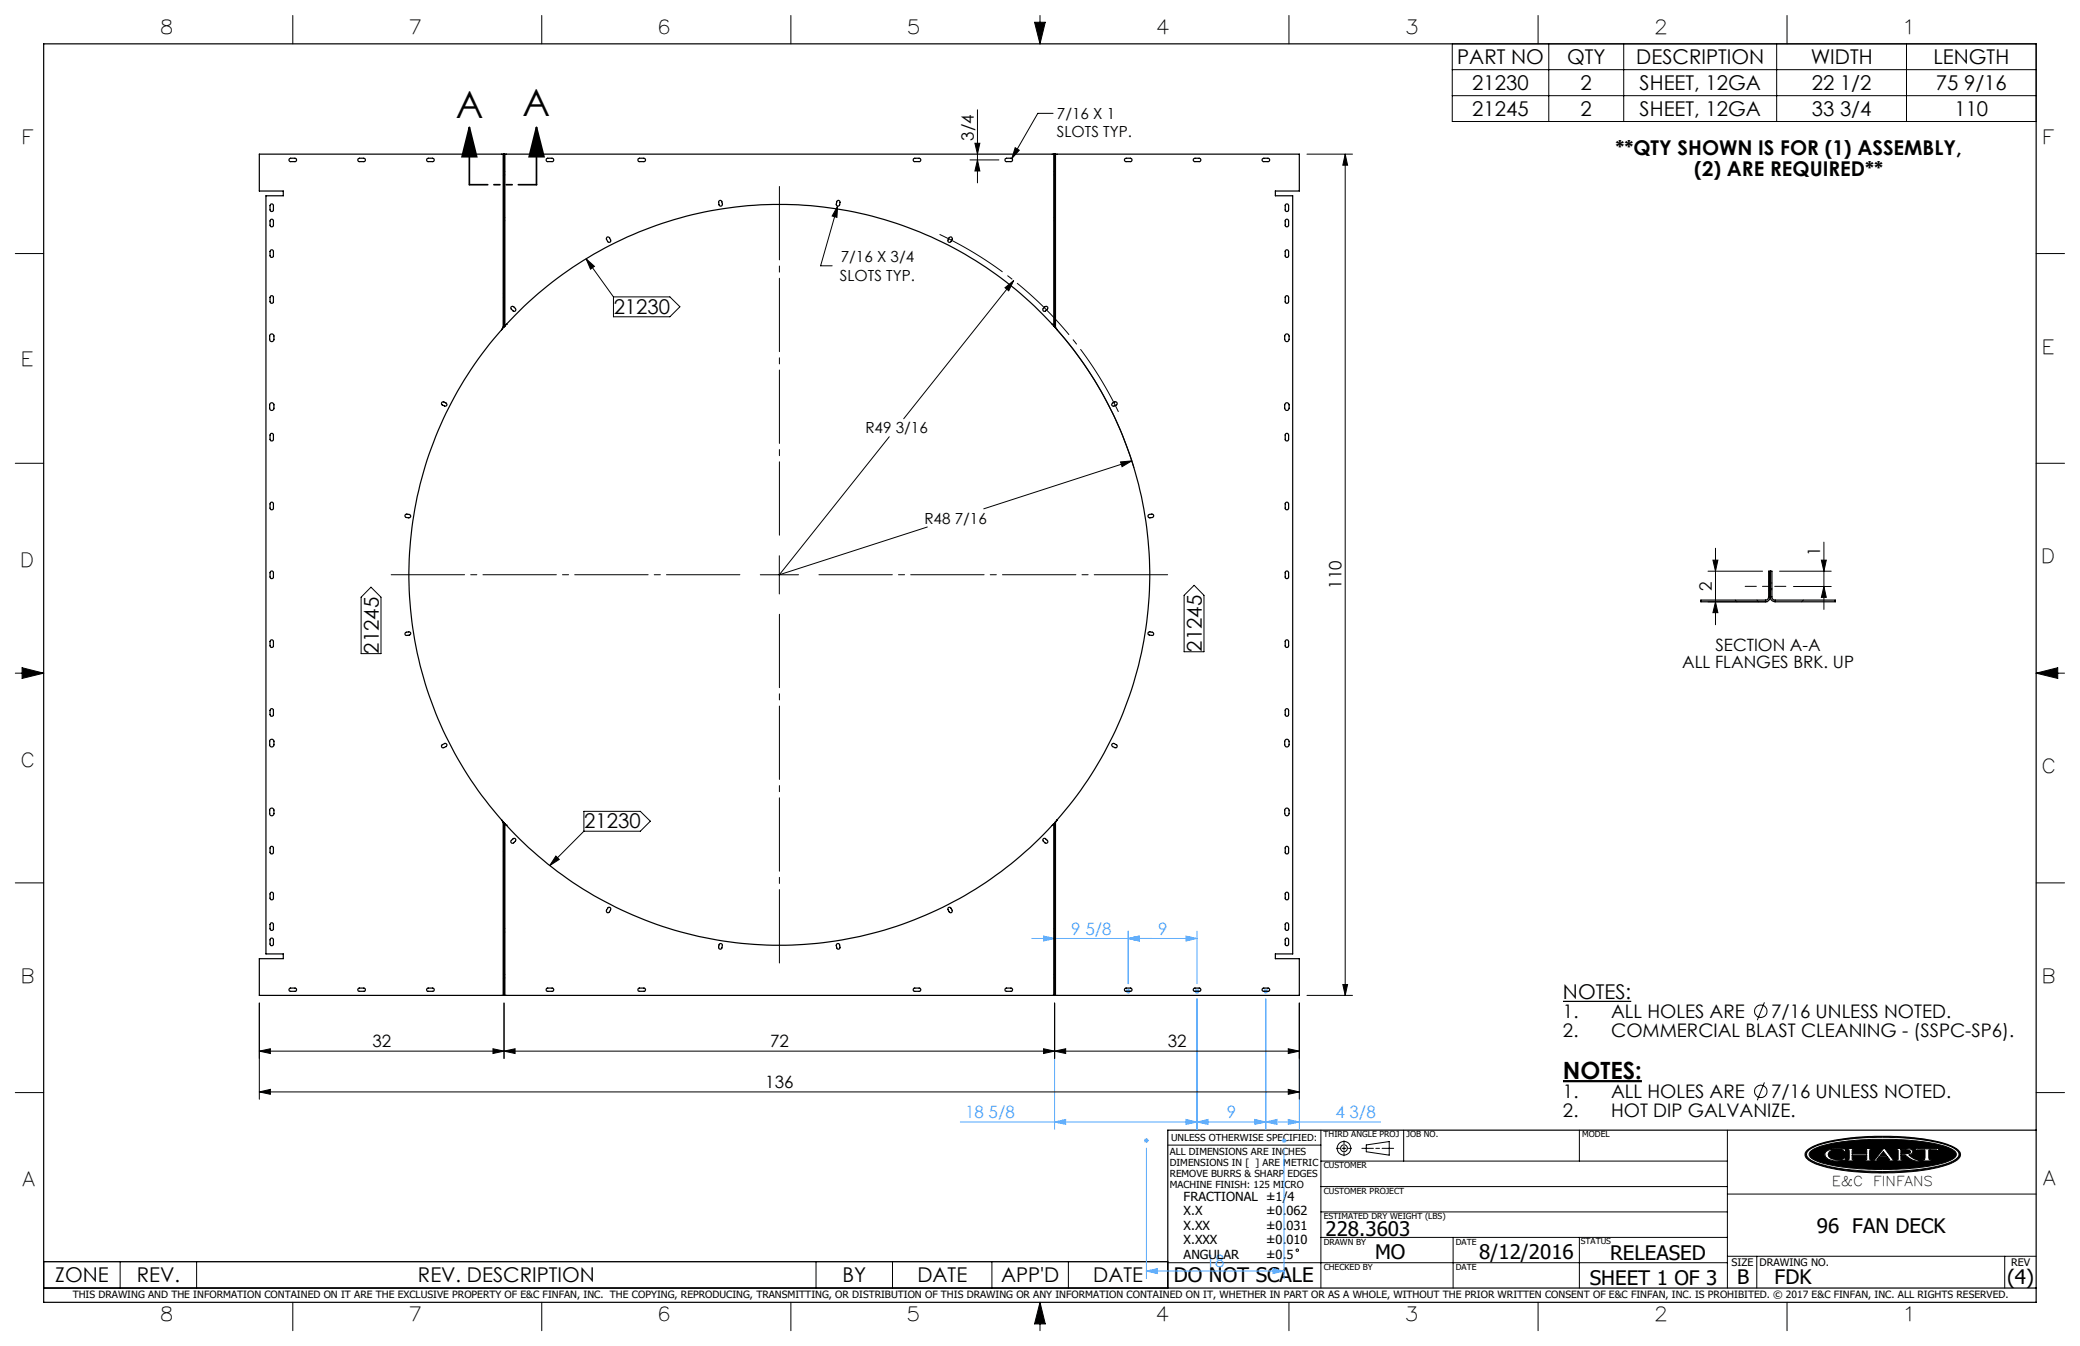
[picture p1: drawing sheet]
<svg xmlns="http://www.w3.org/2000/svg" width="432mm" height="279mm" viewBox="0 0 432 279" stroke-linecap="round" stroke-linejoin="round" font-family="sans-serif">
<g fill="none" stroke="#000" stroke-width=".21">
<path d="M60.8 3.2v5.9M112.5 3.2v5.9M164.2 3.2v5.9M214.8 4.6h2.2l-1.1 4.5zM215.9 3.2v5.9M267.6 3.2v5.9M301.5 9.1h121.2v16.1h-121.2zM301.5 14.5h121.2M301.5 19.9h121.2M319.3 3.2v5.9M321.5 9.1v16.1M337.1 9.1v16.1"/>
<path d="M368.8 9.1v16.1M371 3.2v5.9M395.8 9.1v16.1M201.4 33.2h6M202.4 29.7h1l-.5 2.3zM202.9 22.8v15.2M202.9 33.2l.5 2.3h-1zM210.7 30.7l.9 .5-1.6 1.7zM218.6 23.5h-3.2l-5.4 9.4M271.3 32h9.5M279.3 32l.5 2.3h-1zM279.3 32v174.6"/>
<path d="M3.2 52.6h5.9M121.7 53.7l1.7 1.6-.8 .6zM121.7 53.7l5.7 7.9M173.9 42.8l-.2 2.3-.9-.3zM173.9 42.8l-3.5 12.4h2.4M208.6 59.7l1.8-1.5-1 2.2zM210.4 58.2l-22.8 28.7M422.7 52.6h5.9M127.4 61.6h11.7l2 2.1-2 2.1h-11.7zM219.5 68.5a76.9 76.9 0 0 1 15.9 28.6M3.2 96.2h5.9M184.6 90.7l-22.8 28.6 30.7-9.9"/>
<path d="M232.6 95.9l2.3-.2-2 1.2zM234.9 95.7l-30.7 9.9M422.7 96.2h5.9M157.8 119.3h8M161.8 115.4v7.9M354.6 118.6h11.3M355.6 116.3h1l-.5 2.3zM356.1 113.8v15.9M369.4 118.6h10.8M378.1 116.3h1l-.5 2.3zM378.6 112.5v14M3.2 139.7h5.9"/>
<path d="M4.6 138.6l4.5 1.1-4.5 1.1zM77 121.9l2.1 2.1v11.7h-4.1v-11.7zM245.8 123.6l2.1-2.1 2 2.1v11.7h-4.1zM354.6 124.9h12.3M356.1 124.9l.5 2.3h-1zM372.3 121.7h7.9M378.6 121.7l.5 2.3h-1zM422.7 139.7h5.9M422.7 139.7l4.5-1.1v2.2zM115.4 177.7l.7 .7-2 1.3zM121.2 168.4h11.7l2.1 2.1-2.1 2h-11.7zM121.2 172.5l-7.1 7.2"/>
<path d="M3.2 183.3h5.9M422.7 183.3h5.9M53.8 218.2l2.3-.5v1zM53.8 208.2v20M53.8 218.2h215.9M102.3 217.7l2.3 .5-2.3 .5zM104.6 218.2l2.3-.5v1zM104.6 208.2v11.5M216.6 217.7l2.3 .5-2.3 .5zM218.9 218.2l2.3-.5v1zM218.9 208.2v11.5M267.4 217.7l2.3 .5-2.3 .5z"/>
<path d="M269.7 208.2v20M271.3 206.6h9.5M278.8 204.4h1l-.5 2.2zM366.3 208.1l-1.5 3.7M3.2 226.8h5.9M53.8 226.7l2.3-.6v1.1zM53.8 226.7h215.9M242.4 237.7h31.8M267.4 226.1l2.3 .6-2.3 .5zM274.2 234.6v32.8M277.4 238.4h.7M278.6 238.4h.8"/>
<path d="M279 236.8v.7M279 238v.8M279 239.3v.6M279.9 238.4h.7M282.7 238.4h2.4M283.6 237.7l4.8-.7v2.8l-4.8-.7zM285.6 238.4h.8M286.9 238.4h2.4M291.4 234.6v6.4M327.9 234.6v6.4M358.6 234.6v32.8M366.3 224.7l-1.5 3.7"/>
<path d="M375.3 238.7a16.2 16.2 0 0 1 7.4-2.3 55.4 55.4 0 0 1 21.3 1.1l1.4 .6a1.73 1.73 0 0 1 1.5 2 7.1 7.1 0 0 1-4.3 2.2 56 56 0 0 1-24.6-.3 5 5 0 0 1-3.2-2l-.1-.1a1.17 1.17 0 0 1 .6-1.2zM375.4 238.9a12.8 12.8 0 0 1 6.4-2.2 59.4 59.4 0 0 1 21.7 .8 4.5 4.5 0 0 1 3.1 1.9 1.7 1.7 0 0 1-1.3 1.7 34.9 34.9 0 0 1-12.8 2l-2.2 .1a39.2 39.2 0 0 1-13.6-2l-.7-.3a1.2 1.2 0 0 1-.6-2zM375.8 239a15.4 15.4 0 0 1 7.6-2.1l3.6-.3 3.3-.1a44.5 44.5 0 0 1 14.2 1.7l.8 .4a1.03 1.03 0 0 1 .8 1 1.03 1.03 0 0 1-.8 1 25.5 25.5 0 0 1-9.5 2l-7.7 .1a33.6 33.6 0 0 1-11.3-1.9l-.8-.5a.79 .79 0 0 1-.2-1.3zM379 239.1a5 5 0 0 1 3.5-.6h.7v.2l-.2 .4-.6-.4a3.1 3.1 0 0 0-2.7 .4l-.2 .5 .2 .5a3.1 3.1 0 0 0 2.8 .5l.4-.3h.3l-.2 .5-.7 .1a3.6 3.6 0 0 1-3.3-.8l-.2-.6zM383.5 238.4h1.6v.2l-.6 .1v.8h3v-.8l-.5-.1v-.2h1.5v.2l-.3 .1-.1 .4 .1 1.5v.1l.3 .1v.2h-1.5v-.2h.4l.1-.2v-.8h-3v.8l.6 .2v.2h-1.6v-.2l.3-.1 .1-.1v-1.5v-.4l-.4-.1zM391 239l.6 .9h-1.3zM391 238.4h.3l1.7 2.3 .5 .1v.2h-1.6v-.2l.4-.1-.5-.6h-1.7l-.5 .7h.6v.2h-1.5v-.2l.5-.1zM393.6 238.4h2.3l.9 .2 .3 .4-.2 .5-.7 .2 1.2 .9 1.1 .2v.2a4.2 4.2 0 0 1-2.9-1.1l-1-.1v.9l.6 .1v.2h-1.6v-.2h.3l.2-.2v-1.8l-.5-.2zM394.6 238.6l1.8 .2 .2 .3-.2 .3-1.8 .1zM397.9 238.3l1 .2 3.7-.1-.3 .5h-.2l-.1-.2h-1.6l.1 1.9 .6 .2v.2h-2.2v-.2l.7-.2v-1.8l-1.6-.1-.2 .2h-.3zM402.1 238.9h.1M422.7 226.8h5.9"/>
<path d="M274.2 256.9h84.4M274.2 251.6h84.4M274.2 246.3h84.4M274.2 241h84.4M301.7 256.9v10.5M327.9 256.9v10.5M358.6 247.9h64.1M9.1 261.9h233.3v5.5h-233.3zM24.9 261.9v5.5M40.8 261.9v5.5M60.8 270.3v5.9M112.5 270.3v5.9"/>
<path d="M164.2 270.3v5.9M169.4 261.9v5.5M185.3 261.9v5.5M205.9 261.9v5.5M215.9 270.3v5.9M215.9 270.3l1.1 4.5h-2.2zM221.8 261.9v5.5M242.4 262.1h116.2M267.6 270.3v5.9M319.3 270.3v5.9M358.6 260.8h64.1M364.7 260.8v6.6"/>
<path d="M371 270.3v5.9M416.2 260.8v6.6"/>
<circle cx="365.5" cy="209.9" r="1.29"/>
<circle cx="279" cy="238.4" r=".71"/>
<circle cx="279" cy="238.4" r="1.41"/>
<circle cx="365.5" cy="226.6" r="1.29"/>
<circle cx="269.3" cy="259.5" r=".25"/>
</g>
<path d="M9.1 9.1h413.6v261.2h-413.6zM422.7 234.6h-180.3v32.8M9.1 267.4h413.6" fill="none" stroke="#000" stroke-width=".25"/>
<g fill="#000">
<path d="M383.5 238.4v.2h.3l.1 .2v1.8l-.1 .1-.3 .1v.2h1.6v-.2l-.6-.2v-.8h3v.9l-.5 .1v.2h1.5v-.2l-.3-.1-.1-.2v-1.6l.1-.3h.3v-.2h-1.5v.2l.5 .1v.8h-3v-.8l.6-.1v-.2zM391 238.4l-1.8 2.3-.5 .1v.2h1.5v-.2h-.6l.5-.7h1.7l.5 .6-.4 .1v.2h1.6v-.2l-.5-.1-1.7-2.3zM393.6 238.4v.2l.5 .2v1.8l-.2 .2h-.3v.2h1.6v-.2l-.6-.1v-.9l1.1 .1a3.2 3.2 0 0 0 2.8 1.1v-.2a3.4 3.4 0 0 1-2.3-1.1 .68 .68 0 0 0 .8-.2 .68 .68 0 0 0 0-.8l-.7-.3zM397.9 238.3l-.4 .6h.3l.2-.2 1.6 .1v1.8l-.2 .2h-.5v.2h2.2v-.2h-.5l-.2-.3v-1.7l1.6-.1 .1 .2h.2l.3-.5-4 .1zM375.8 239a14 14 0 0 1 6.9-2l6.1-.5h5l4.8 .4a16.3 16.3 0 0 1 7.2 2 .96 .96 0 0 1-.4 1.7 24.9 24.9 0 0 1-10.1 2l-6.5 .1-3.8-.2a21.2 21.2 0 0 1-8.8-2l-.4-.3-.2-.5zM379.1 239a1.04 1.04 0 0 0 .7 1.7 7 7 0 0 0 3.2 .1l.2-.5h-.3l-.5 .4a2.56 2.56 0 0 1-2.8-.8 1.28 1.28 0 0 1 1.4-1.3h.2a1.49 1.49 0 0 1 1.4 .2l.4 .3 .2-.6h-.6a4.7 4.7 0 0 0-3.5 .5zM375.3 238.7a19 19 0 0 1 8.8-2.5l4.1-.3h4.8a33.1 33.1 0 0 1 12.7 2.3l.2 .1a1.36 1.36 0 0 1 .9 2 9.1 9.1 0 0 1-5.1 2.2l-.4 .1a58.1 58.1 0 0 1-23.1-.6 5.6 5.6 0 0 1-3.4-1.9v-.8zM375.3 238.9a1.14 1.14 0 0 0 .6 1.9 24.5 24.5 0 0 0 9.8 2.2l4.1 .2 3.7-.1a33.7 33.7 0 0 0 11.9-2.1l.4-.2a1.19 1.19 0 0 0 .9-1.2 1.19 1.19 0 0 0-.9-1.1 21.6 21.6 0 0 0-8.8-2.1l-5.1-.3-4.7 .1a30.2 30.2 0 0 0-11.1 2.1z" fill-rule="evenodd"/>
<path d="M215.9 270.3l-1.1 4.5h2.2zM214.8 4.6h2.2l-1.1 4.5zM4.6 138.6l4.5 1.1-4.5 1.1zM422.7 139.7l4.5-1.1v2.2zM391 239l-.7 .9h1.3zM394.6 238.6v.9l1.7-.1a.38 .38 0 0 0 .3-.4 .38 .38 0 0 0-.5-.3z" fill-rule="evenodd"/>
</g>
<path d="M324.5 224.4h16.4" fill="none" stroke="#000" stroke-width=".46"/>
<path d="M324.5 207.9h14.1" fill="none" stroke="#000" stroke-width=".26"/>
<path d="M97.4 26.4l1.6 6.1h-3.1zM97.4 26.4v11.9M111.4 26.4l1.5 6.1h-3zM111.4 26.4v11.9" fill="none" stroke="#000" stroke-width=".35"/>
<path d="M232.4 85.9a78.1 78.1 0 0 0-37.8-37.5" fill="none" stroke="#000" stroke-width=".21" stroke-dasharray="15.2 1.3 1.3 1.3" stroke-dashoffset="-.5" stroke-linecap="butt"/>
<g fill="none" stroke="#53a9ff" stroke-width=".21">
<path d="M214.2 194.8h34.3M216.6 194.3l2.3 .5-2.3 .5zM234.2 194.8l2.3-.5v1zM234.2 193.3v10.9M246.2 194.3l2.3 .5-2.3 .5zM248.5 193.3v10.9M218.9 208.2v26.2M233.7 205.8h1M233.9 205.4l.7 .7M234.2 205.3v1M234.6 205.4l-.7 .7M248 205.8h1"/>
<path d="M248.1 205.4l.7 .7M248.5 205.3v1M248.5 207.4v27M248.8 205.4l-.7 .7M262.3 205.8h1M262.4 205.4l.7 .7M262.8 205.3v1M262.8 207.4v27M263.1 205.4l-.7 .7M269.7 208.2v26.2M199.4 232.9h87.2M218.9 232.9l2.3-.5v1z"/>
<path d="M237.5 236.7h1M237.6 236.4l.7 .7M238 236.3v.9M238 238.3v27.1M238.3 236.4l-.7 .7M246.2 232.4l2.3 .5-2.3 .5zM248.5 232.9l2.3-.5v1zM260.5 232.4l2.3 .5-2.3 .5zM262.8 232.9l2.3-.5v1zM266.1 236.7h1M266.2 236.4l.7 .7M266.6 236.3v.9"/>
<path d="M266.6 238.3v27.1M266.9 236.4l-.7 .7M267.4 232.4l2.3 .5-2.3 .5zM238 263.8l2.3-.5v1.1zM238 263.8h28.6M264.3 263.3l2.3 .5-2.3 .6z"/>
</g>
<path d="M370.7 121.7h-8.4" fill="none" stroke="#000" stroke-width=".21" stroke-dasharray="15.2 1.3 1.3 1.3" stroke-dashoffset="12.9"/>
<path d="M153.9 119.3h-73M161.8 111.4v-73M169.7 119.3h73M161.8 127.2v73" fill="none" stroke="#000" stroke-width=".21" stroke-dasharray="15.2 1.3 1.3 1.3" stroke-dashoffset="-.3"/>
<path d="M111.4 38.3h-13.9" fill="none" stroke="#000" stroke-width=".35" stroke-dasharray="6.3 1.3 1.3 1.3 1.3 1.3" stroke-dashoffset="2.6"/>
<g fill="#000">
<path d="M208.6 59.7l1.8-1.5-1 2.2z"/>
<path d="M111.4 26.4l1.5 6.1h-3zM97.4 26.4l1.6 6.1h-3.1z"/>
<path d="M121.7 53.7l1.7 1.6-.8 .6zM115.4 177.7l.7 .7-2 1.3z"/>
</g>
<g fill="#53a9ff">
<path d="M260.5 232.4l2.3 .5-2.3 .5zM248.5 232.9l2.3-.5v1zM246.2 232.4l2.3 .5-2.3 .5zM218.9 232.9l2.3-.5v1zM264.3 263.3l2.3 .5-2.3 .6zM238 263.8l2.3-.5v1.1zM246.2 194.3l2.3 .5-2.3 .5zM234.2 194.8l2.3-.5v1zM234.2 194.8l2.3-.5v1zM216.6 194.3l2.3 .5-2.3 .5z"/>
<path d="M262.8 232.9l2.3-.5v1zM267.4 232.4l2.3 .5-2.3 .5z"/>
</g>
<g fill="#000">
<path d="M202.9 33.2l.5 2.3h-1zM202.4 29.7h1l-.5 2.3zM378.6 121.7l.5 2.3h-1zM378.1 116.3h1l-.5 2.3z"/>
<path d="M232.6 95.9l.3 1 2-1.2zM173.9 42.8l-1.1 2 .9 .3zM210.7 30.7l-.7 2.2 1.6-1.7z"/>
<path d="M355.6 116.3h1l-.5 2.3zM356.1 124.9l.5 2.3h-1z"/>
<path d="M102.3 217.7l2.3 .5-2.3 .5zM53.8 218.2l2.3-.5v1z"/>
<path d="M104.6 218.2l2.3-.5v1zM216.6 217.7l2.3 .5-2.3 .5z"/>
<path d="M218.9 218.2l2.3-.5v1zM267.4 217.7l2.3 .5-2.3 .5z"/>
<path d="M278.8 204.4h1l-.5 2.2zM279.3 32l.5 2.3h-1z"/>
<path d="M53.8 226.7l2.3-.6v1.1zM267.4 226.1l2.3 .6-2.3 .5z"/>
</g>
<g fill="none" stroke="#000" stroke-width=".25">
<path d="M60.1 32.9l1.1-.1a.35 .35 0 0 1 .4 .4 .35 .35 0 0 1-.4 .3h-.9a.36 .36 0 0 1-.2-.6zM74.4 32.9l1.1-.1a.35 .35 0 0 1 .3 .4 .35 .35 0 0 1-.3 .3h-.9a.36 .36 0 0 1-.2-.6zM88.7 32.9l1.1-.1a.35 .35 0 0 1 .3 .4 .35 .35 0 0 1-.3 .3h-.9a.36 .36 0 0 1-.2-.6zM104.5 32h-50.7v7.7h5v.9h-3.6v157.4h3.6v1h-5v7.6h50.7M104.5 32h.3M104.5 32v35.9M104.6 32v35.9M104.8 32h114M104.8 32v35.7M113.5 32.9l1.1-.1a.35 .35 0 0 1 .4 .4 .35 .35 0 0 1-.4 .3h-.9a.36 .36 0 0 1-.2-.6zM132.5 32.9l1.2-.1a.35 .35 0 0 1 .3 .4 .35 .35 0 0 1-.3 .3h-.9a.36 .36 0 0 1-.3-.6zM189.7 32.9l1.1-.1a.35 .35 0 0 1 .4 .4 .35 .35 0 0 1-.4 .3h-.9a.36 .36 0 0 1-.2-.6z"/>
<path d="M208.7 32.9l1.2-.1a.35 .35 0 0 1 .3 .4 .35 .35 0 0 1-.3 .3h-.9a.36 .36 0 0 1-.3-.6zM218.8 32h.3M218.8 32v35.7M218.9 32v35.9M219.1 32h50.6v7.7h-4.9v.9h3.6v157.4h-3.6v1h4.9v7.6h-50.6M219.1 32v35.9M233.5 32.9l1.2-.1a.35 .35 0 0 1 .3 .4 .35 .35 0 0 1-.3 .3h-.9a.34 .34 0 0 1-.3-.2 .34 .34 0 0 1 0-.4zM247.8 32.9l1.2-.1a.35 .35 0 0 1 .3 .4 .35 .35 0 0 1-.3 .3h-.9a.34 .34 0 0 1-.4-.2 .34 .34 0 0 1 .1-.4zM262.1 32.9l1.1-.1a.35 .35 0 0 1 .4 .4 .35 .35 0 0 1-.4 .3h-.8a.34 .34 0 0 1-.4-.2 .34 .34 0 0 1 .1-.4zM56.2 45.6a.34 .34 0 0 1 .4-.1 .34 .34 0 0 1 .2 .4v.8a.35 .35 0 0 1-.4 .4 .35 .35 0 0 1-.3-.4zM56.2 52a.34 .34 0 0 1 .4-.1 .34 .34 0 0 1 .2 .3v.9a.35 .35 0 0 1-.4 .3 .35 .35 0 0 1-.3-.3zM56.2 42.4a.35 .35 0 0 1 .6 .3v.9a.35 .35 0 0 1-.4 .3 .35 .35 0 0 1-.3-.3v-.9z"/>
<path d="M126 49.3l.2-.1 .3 .1 .3 .5a.34 .34 0 0 1-.2 .5 .34 .34 0 0 1-.4-.2l-.3-.5zM149.3 41.7a.33 .33 0 0 1 .3-.1 .33 .33 0 0 1 .3 .3l.1 .5a.36 .36 0 0 1-.3 .4 .36 .36 0 0 1-.4-.3zM173.8 41.7a.34 .34 0 0 1 .4 0 .34 .34 0 0 1 .2 .3l-.1 .5a.36 .36 0 0 1-.4 .3 .36 .36 0 0 1-.3-.4zM197 49.4a.36 .36 0 0 1 .5-.2 .36 .36 0 0 1 .2 .5l-.3 .4a.34 .34 0 0 1-.4 .2 .34 .34 0 0 1-.2-.5zM266.8 45.7a.36 .36 0 0 1 .4-.2 .36 .36 0 0 1 .3 .4v.8a.35 .35 0 0 1-.3 .4 .35 .35 0 0 1-.4-.4zM266.8 42.5a.36 .36 0 0 1 .4-.2 .36 .36 0 0 1 .3 .4v.9a.35 .35 0 0 1-.3 .3 .35 .35 0 0 1-.4-.3zM266.8 52a.36 .36 0 0 1 .4-.1 .36 .36 0 0 1 .3 .3v.9a.35 .35 0 0 1-.3 .3 .35 .35 0 0 1-.4-.3zM56.1 69.4a.44 .44 0 0 1 .5-.1 .44 .44 0 0 1 .3 .4v.7a.44 .44 0 0 1-.5 .5 .44 .44 0 0 1-.4-.5v-.7zM56.2 61.5a.34 .34 0 0 1 .4-.1 .34 .34 0 0 1 .2 .3v.9a.35 .35 0 0 1-.4 .4 .35 .35 0 0 1-.3-.4zM104.1 68.4a76.8 76.8 0 0 0 0 101.8M104.5 67.9l-.4 .5M104.5 67.9h.1"/>
<path d="M104.6 67.9l-.5 .5M104.6 67.7h.2M104.8 67.7a76.9 76.9 0 0 1 114 0M106.1 63.7l.3-.1 .6 .4a.35 .35 0 0 1 0 .5 .35 .35 0 0 1-.5 0l-.4-.4zM216.6 64l.3-.3a.35 .35 0 0 1 .5 0 .35 .35 0 0 1 0 .5l-.3 .3a.35 .35 0 0 1-.5 0 .35 .35 0 0 1 0-.5zM218.8 67.7h.1M218.9 67.9l.5 .5M218.9 67.9h.2M219.1 67.9l.3 .5M219.4 68.4a76.8 76.8 0 0 1 0 101.8M266.8 61.6a.36 .36 0 0 1 .4-.2 .36 .36 0 0 1 .3 .3v.9a.35 .35 0 0 1-.3 .4 .35 .35 0 0 1-.4-.4zM266.9 69.4a.45 .45 0 0 1 .7 .3v.7a.46 .46 0 0 1-.4 .5 .46 .46 0 0 1-.5-.5v-.7z"/>
<path d="M56.1 83.7a.44 .44 0 0 1 .5-.1 .44 .44 0 0 1 .3 .4v.7a.44 .44 0 0 1-.5 .5 .44 .44 0 0 1-.4-.5v-.7zM56.2 90a.35 .35 0 0 1 .6 .3v.9a.35 .35 0 0 1-.4 .3 .35 .35 0 0 1-.3-.3v-.9zM91.8 83.5l.3-.1 .5 .3a.34 .34 0 0 1 .1 .4 .34 .34 0 0 1-.4 .2l-.5-.2a.36 .36 0 0 1 0-.6zM230.9 83.7l.5-.3a.36 .36 0 0 1 .5 .2 .36 .36 0 0 1-.2 .5l-.4 .2a.35 .35 0 0 1-.4-.1 .35 .35 0 0 1 0-.5zM266.8 90.1a.36 .36 0 0 1 .4-.1 .36 .36 0 0 1 .3 .3v.9a.35 .35 0 0 1-.3 .3 .35 .35 0 0 1-.4-.3zM266.9 83.7a.45 .45 0 0 1 .7 .3v.7a.46 .46 0 0 1-.4 .5 .46 .46 0 0 1-.5-.5v-.7zM56.2 104.3a.35 .35 0 0 1 .6 .3v.9a.35 .35 0 0 1-.4 .3 .35 .35 0 0 1-.3-.3v-.9zM56.2 118.6a.35 .35 0 0 1 .6 .3v.9a.35 .35 0 0 1-.4 .3 .35 .35 0 0 1-.3-.3v-.9zM84.1 106.9l.3-.2 .5 .1a.36 .36 0 0 1 .4 .4 .36 .36 0 0 1-.5 .3l-.5-.1a.37 .37 0 0 1-.2-.5zM238.4 106.9l.7-.2a.36 .36 0 0 1 .4 .3 .36 .36 0 0 1-.3 .4l-.6 .1a.36 .36 0 0 1-.2-.6zM266.8 104.4a.36 .36 0 0 1 .4-.2 .36 .36 0 0 1 .3 .4v.9a.35 .35 0 0 1-.3 .3 .35 .35 0 0 1-.4-.3zM266.8 118.7a.36 .36 0 0 1 .4-.2 .36 .36 0 0 1 .3 .4v.9a.35 .35 0 0 1-.3 .3 .35 .35 0 0 1-.4-.3z"/>
<path d="M367.5 118.6v5.3M56.2 132.9a.35 .35 0 0 1 .6 .3v.9a.35 .35 0 0 1-.4 .3 .35 .35 0 0 1-.3-.3v-.9zM84.2 131.3l.6-.1a.34 .34 0 0 1 .5 .2 .34 .34 0 0 1-.4 .4l-.4 .1a.33 .33 0 0 1-.4-.2 .33 .33 0 0 1 .1-.4zM238.4 131.2h.8a.34 .34 0 0 1 .3 .4 .34 .34 0 0 1-.4 .3l-.5-.1a.34 .34 0 0 1-.3-.2 .34 .34 0 0 1 .1-.4zM266.8 133a.36 .36 0 0 1 .4-.2 .36 .36 0 0 1 .3 .4v.9a.35 .35 0 0 1-.3 .3 .35 .35 0 0 1-.4-.3zM353.1 124.6h13.4a.66 .66 0 0 0 .7-.7v-5.3h.6v5.3a.61 .61 0 0 0 .7 .7h12.5v.3h-12.5a1.02 1.02 0 0 1-1-1 1.02 1.02 0 0 1-1 1h-13.4zM56.1 153.6a.45 .45 0 0 1 .5-.1 .45 .45 0 0 1 .3 .4v.7a.44 .44 0 0 1-.5 .4 .44 .44 0 0 1-.4-.4zM56.2 147.1a.36 .36 0 0 1 .6 .4v.8a.35 .35 0 0 1-.4 .4 .35 .35 0 0 1-.3-.4v-.8zM91.7 154.7l.6-.4a.36 .36 0 0 1 .4 .2 .36 .36 0 0 1-.1 .5l-.5 .2a.35 .35 0 0 1-.4-.1 .35 .35 0 0 1 0-.4zM230.9 154.4l.3-.1 .5 .3a.34 .34 0 0 1 .2 .4 .34 .34 0 0 1-.5 .2l-.5-.3-.1-.2zM266.8 153.6a.45 .45 0 0 1 .5-.1 .45 .45 0 0 1 .3 .4v.7a.46 .46 0 0 1-.4 .4 .46 .46 0 0 1-.5-.4zM266.8 147.3a.36 .36 0 0 1 .4-.2 .36 .36 0 0 1 .3 .4v.8a.35 .35 0 0 1-.3 .4 .35 .35 0 0 1-.4-.4z"/>
<path d="M56.1 167.9a.45 .45 0 0 1 .5-.1 .45 .45 0 0 1 .3 .4v.7a.44 .44 0 0 1-.5 .4 .44 .44 0 0 1-.4-.4zM56.2 175.7a.35 .35 0 0 1 .6 .3v.9a.35 .35 0 0 1-.4 .4 .35 .35 0 0 1-.3-.4v-.9zM104.1 170.2l.4 .6M104.1 170.2l.5 .6M104.5 170.8v35.8M104.5 170.8h.1M104.6 170.8v35.8M104.6 171h.2M104.8 171a76.9 76.9 0 0 0 114 0M104.8 171v35.6M106.2 174.4l.3-.3a.34 .34 0 0 1 .5 0 .34 .34 0 0 1 0 .5l-.4 .3a.35 .35 0 0 1-.4 0 .35 .35 0 0 1 0-.5zM216.6 174.1l.3-.1 .5 .4a.35 .35 0 0 1 0 .5 .35 .35 0 0 1-.5 0l-.4-.5z"/>
<path d="M218.8 171h.1M218.8 171v35.6M218.9 170.8h.2M218.9 170.8v35.8M219.1 170.8v35.8M219.4 170.2l-.5 .6M219.4 170.2l-.3 .6M266.8 167.9a.45 .45 0 0 1 .5-.1 .45 .45 0 0 1 .3 .4v.7a.46 .46 0 0 1-.4 .4 .46 .46 0 0 1-.5-.4zM266.8 175.9a.36 .36 0 0 1 .4-.2 .36 .36 0 0 1 .3 .3v.9a.35 .35 0 0 1-.3 .4 .35 .35 0 0 1-.4-.4zM56.2 191.6a.35 .35 0 0 1 .6 .3v.9a.35 .35 0 0 1-.4 .3 .35 .35 0 0 1-.3-.3v-.9zM56.2 194.8a.35 .35 0 0 1 .6 .3v.9a.35 .35 0 0 1-.4 .3 .35 .35 0 0 1-.3-.3v-.9zM56.2 185.2a.36 .36 0 0 1 .6 .4v.8a.35 .35 0 0 1-.4 .4 .35 .35 0 0 1-.3-.4v-.8z"/>
<path d="M126.3 188.4a.35 .35 0 0 1 .4 0 .35 .35 0 0 1 .1 .4l-.3 .5a.36 .36 0 0 1-.4 .1 .36 .36 0 0 1-.2-.5zM149.3 196a.37 .37 0 0 1 .4-.1 .37 .37 0 0 1 .3 .4l-.1 .4a.34 .34 0 0 1-.4 .3 .34 .34 0 0 1-.3-.4zM173.7 196a.36 .36 0 0 1 .3-.1 .36 .36 0 0 1 .3 .2l.1 .5a.34 .34 0 0 1-.3 .4 .34 .34 0 0 1-.4-.3zM196.8 188.5a.33 .33 0 0 1 .3-.2 .33 .33 0 0 1 .3 .2l.3 .6a.35 .35 0 0 1-.2 .4 .35 .35 0 0 1-.5-.2zM266.8 194.9a.36 .36 0 0 1 .4-.2 .36 .36 0 0 1 .3 .4v.9a.35 .35 0 0 1-.3 .3 .35 .35 0 0 1-.4-.3zM266.8 191.7a.36 .36 0 0 1 .4-.1 .36 .36 0 0 1 .3 .3v.9a.35 .35 0 0 1-.3 .3 .35 .35 0 0 1-.4-.3zM266.8 185.4a.36 .36 0 0 1 .4-.2 .36 .36 0 0 1 .3 .4v.8a.35 .35 0 0 1-.3 .4 .35 .35 0 0 1-.4-.4zM60.1 205.1h1.1a.34 .34 0 0 1 .4 .3 .34 .34 0 0 1-.4 .4h-.9a.35 .35 0 0 1-.3-.3 .35 .35 0 0 1 .1-.4zM74.4 205.1h1.1a.34 .34 0 0 1 .3 .3 .34 .34 0 0 1-.3 .4h-.9a.35 .35 0 0 1-.3-.3 .35 .35 0 0 1 .1-.4zM88.7 205.1h1.1a.34 .34 0 0 1 .3 .3 .34 .34 0 0 1-.3 .4h-.9a.35 .35 0 0 1-.3-.3 .35 .35 0 0 1 .1-.4zM104.5 206.6h.3M104.8 206.6h114"/>
<path d="M113.5 205.1h1.1a.34 .34 0 0 1 .4 .3 .34 .34 0 0 1-.4 .4h-.9a.35 .35 0 0 1-.3-.3 .35 .35 0 0 1 .1-.4zM132.6 205.1h1.1a.34 .34 0 0 1 .3 .3 .34 .34 0 0 1-.3 .4h-.9a.35 .35 0 0 1-.4-.3 .35 .35 0 0 1 .2-.4zM189.7 205.1h1.1a.34 .34 0 0 1 .4 .3 .34 .34 0 0 1-.4 .4h-.9a.35 .35 0 0 1-.3-.3 .35 .35 0 0 1 .1-.4zM208.7 205.2l1.2-.1a.34 .34 0 0 1 .3 .3 .34 .34 0 0 1-.3 .4h-.9a.33 .33 0 0 1-.4-.2 .33 .33 0 0 1 .1-.4zM218.8 206.6h.3M233.6 205.1h1.1a.34 .34 0 0 1 .3 .3 .34 .34 0 0 1-.3 .4h-.9a.34 .34 0 0 1-.4-.3 .34 .34 0 0 1 .2-.4zM247.8 205.2l1.2-.1a.34 .34 0 0 1 .3 .3 .34 .34 0 0 1-.3 .4h-.9a.32 .32 0 0 1-.4-.2 .32 .32 0 0 1 .1-.4zM262.1 205.2l1.1-.1a.34 .34 0 0 1 .4 .3 .34 .34 0 0 1-.4 .4h-.8a.32 .32 0 0 1-.4-.2 .32 .32 0 0 1 .1-.4z"/>
</g>
<g fill="none" stroke="#000" stroke-width=".21" stroke-dasharray="1.3 .6">
<path d="M104.5 36.4h.2M104.7 35.5h-.2M104.7 36.3h.1M104.8 35.6h-.1M218.8 36.3h.2M219 36.4h.1M219 35.6h-.2M219.1 35.5h-.1M104.7 45.8h.1M104.8 45.1h-.1M218.8 45.8h.2M219 45.1h-.2"/>
<path d="M104.5 61.8h.2M104.7 67.7l.5-.4M104.7 60.9h-.2M105.2 67.3h.1M218.5 67.3h.1M218.5 67.3l.5 .4M219 61.8h.1M219.1 60.9h-.1M367.2 122.6h.3M367.5 120.8h-.3M367.5 122.4h.3M367.8 121h-.3"/>
<path d="M104.5 177.7h.2M104.7 176.8h-.2M105.2 171.3h.1M105.2 171.3l-.5-.4M218.5 171.3h.1M219 170.9l-.5 .4M219 177.7h.1M219.1 176.8h-.1M104.7 193.5h.1M104.8 192.8h-.1M218.8 193.5h.2M219 192.8h-.2"/>
<path d="M104.5 203.1h.2M104.7 202.2h-.2M104.7 203h.1M104.8 202.3h-.1M218.8 203h.2M219 203.1h.1M219 202.3h-.2M219.1 202.2h-.1"/>
</g>
<path d="M360.2 124.6l.4 .3M364.7 124.6l.4 .3M367.8 122.1l-.3 .3M374.4 124.6l-.4 .3" fill="none" stroke="#000" stroke-width=".21"/>
<g font-size="7.8">
<text x="94.6" y="24.5">A</text>
<text x="108.5" y="24.2">A</text>
</g>
<text font-size="4.9" x="324.5" y="223.9">NOTES:</text>
<g font-size="4.2">
<text x="302.5" y="13.3">PART NO</text>
<text x="325.3" y="13.3">QTY</text>
<text x="339.7" y="13.3">DESCRIPTION</text>
<text x="375.9" y="13.3">WIDTH</text>
<text x="401.4" y="13.3">LENGTH</text>
<text x="305.6" y="18.7">21230</text>
<text x="328.1" y="18.7">2</text>
<text x="340.4" y="18.7">SHEET, 12GA</text>
<text x="376.1" y="18.7">22 1/2</text>
<text x="401.9" y="18.7">75 9/16</text>
<text x="305.6" y="24.1">21245</text>
<text x="328.1" y="24.1">2</text>
<text x="340.4" y="24.1">SHEET, 12GA</text>
<text x="376.1" y="24.1">33 3/4</text>
<text x="405.7" y="24.1">110</text>
<text x="335.4" y="32.3">**QTY SHOWN IS FOR (1) ASSEMBLY,</text>
<text x="351.7" y="36.5">(2) ARE REQUIRED**</text>
<text x="127.4" y="65.2">21230</text>
<text x="78.6" y="135.7" transform="rotate(-90 78.6 135.7)">21245</text>
<text x="249.5" y="135.3" transform="rotate(-90 249.5 135.3)">21245</text>
<text x="121.3" y="171.9">21230</text>
<text x="324.5" y="207.4">NOTES:</text>
<text x="275.2" y="256.5">228.3603</text>
<text x="377.2" y="255.9">96 FAN DECK</text>
<text x="285.5" y="261.4">MO</text>
<text x="307.1" y="261.3">8/12/2016</text>
<text x="334.3" y="261.6">RELEASED</text>
<text x="11.5" y="266.2">ZONE</text>
<text x="28.4" y="266.2">REV.</text>
<text x="86.8" y="266.2">REV. DESCRIPTION</text>
<text x="174.9" y="266.2">BY</text>
<text x="190.4" y="266.2">DATE</text>
<text x="207.8" y="266.2">APP'D</text>
<text x="227" y="266.2">DATE</text>
<text x="243.7" y="266.1">DO NOT SCALE</text>
<text x="330" y="266.7">SHEET 1 OF 3</text>
<text x="360.6" y="266.5">B</text>
<text x="368.4" y="266.6">FDK</text>
<text x="416.7" y="266.5">(4)</text>
</g>
<g font-size="4">
<text x="33.6" y="7.1">8</text>
<text x="85.2" y="7.1">7</text>
<text x="137" y="7.1">6</text>
<text x="188.6" y="7.1">5</text>
<text x="240.3" y="7.1">4</text>
<text x="292.1" y="7.1">3</text>
<text x="343.8" y="7.1">2</text>
<text x="395.7" y="7.1">1</text>
<text x="4.9" y="29.8">F</text>
<text x="424.5" y="29.9">F</text>
<text x="4.8" y="76">E</text>
<text x="424.3" y="73.5">E</text>
<text x="4.7" y="117.7">D</text>
<text x="424.2" y="116.9">D</text>
<text x="4.7" y="159.3">C</text>
<text x="424.2" y="160.4">C</text>
<text x="4.8" y="204">B</text>
<text x="424.3" y="204">B</text>
<text x="4.8" y="246.1">A</text>
<text x="424.3" y="246">A</text>
<text x="33.6" y="274.3">8</text>
<text x="85.2" y="274.3">7</text>
<text x="137" y="274.3">6</text>
<text x="188.6" y="274.3">5</text>
<text x="240.3" y="274.3">4</text>
<text x="292.1" y="274.3">3</text>
<text x="343.8" y="274.3">2</text>
<text x="395.8" y="274.3">1</text>
</g>
<g font-size="3.9">
<text x="324.5" y="211.4">1.</text>
<text x="324.5" y="215.2">2.</text>
<text x="334.5" y="215.2">COMMERCIAL BLAST CLEANING - (SSPC-SP6).</text>
<text x="334.5" y="211.4">ALL HOLES ARE</text>
<text x="367.7" y="211.4">7/16 UNLESS NOTED.</text>
<text x="324.5" y="228">1.</text>
<text x="334.5" y="228">ALL HOLES ARE</text>
<text x="367.7" y="228">7/16 UNLESS NOTED.</text>
<text x="324.5" y="231.9">2.</text>
<text x="334.5" y="231.9">HOT DIP GALVANIZE.</text>
</g>
<g font-size="3.5">
<text x="202.2" y="29.2" transform="rotate(-90 202.2 29.2)">3/4</text>
<text x="377.9" y="115.4" transform="rotate(-90 377.9 115.4)">1</text>
<text x="278.5" y="122.2" transform="rotate(-90 278.5 122.2)">110</text>
<text x="355.4" y="122.7" transform="rotate(-90 355.4 122.7)">2</text>
<text x="356.1" y="135">SECTION A-A</text>
<text x="349.2" y="138.6">ALL FLANGES BRK. UP</text>
<text x="77.3" y="217.4">32</text>
<text x="159.8" y="217.4">72</text>
<text x="242.4" y="217.4">32</text>
<text x="158.9" y="225.9">136</text>
</g>
<g font-size="3.5" fill="#53a9ff">
<text x="222.4" y="194">9 5/8</text>
<text x="240.4" y="194">9</text>
<text x="200.3" y="232.1">18 5/8</text>
<text x="254.7" y="232.1">9</text>
<text x="277.2" y="232.1">4 3/8</text>
<text x="250.3" y="263.1">18</text>
</g>
<g font-size="3.2">
<text x="219.4" y="24.7">7/16 X 1</text>
<text x="219.4" y="28.5">SLOTS TYP.</text>
<text x="174.4" y="58.3">SLOTS TYP.</text>
<text x="174.5" y="54.5">7/16 X 3/4</text>
<text x="179.7" y="89.9">R49 3/16</text>
<text x="191.9" y="108.7">R48 7/16</text>
</g>
<g font-size="2.8">
<text x="380.3" y="246.2">E&amp;C</text>
<text x="388.9" y="246.2">FINFANS</text>
</g>
<g font-size="2.6">
<text x="245.7" y="249.3">FRACTIONAL ±1/4</text>
<text x="245.7" y="252.3">X.X</text>
<text x="245.7" y="255.3">X.XX</text>
<text x="262.9" y="252.3">±0.062</text>
<text x="262.9" y="255.3">±0.031</text>
<text x="245.7" y="258.3">X.XXX</text>
<text x="245.7" y="261.3">ANGULAR</text>
<text x="262.9" y="258.3">±0.010</text>
<text x="262.9" y="261.3">±0.5</text>
</g>
<g font-size="2.2">
<text x="359.5" y="262.8">SIZE</text>
<text x="365.3" y="262.7">DRAWING NO.</text>
<text x="417.5" y="262.8">REV</text>
</g>
<text font-size="2.1" x="15.1" y="269.4">THIS DRAWING AND THE INFORMATION CONTAINED ON IT ARE THE EXCLUSIVE PROPERTY OF E&amp;C FINFAN, INC. THE COPYING, REPRODUCING, TRANSMITTING, OR DISTRIBUTION OF THIS DRAWING OR ANY INFORMATION CONTAINED ON IT, WHETHER IN PART OR AS A WHOLE, WITHOUT THE PRIOR WRITTEN CONSENT OF E&amp;C FINFAN, INC. IS PROHIBITED. © 2017 E&amp;C FINFAN, INC. ALL RIGHTS RESERVED.</text>
<g font-size="2">
<text x="242.9" y="239.8">ALL DIMENSIONS ARE INCHES</text>
<text x="243.1" y="236.8">UNLESS OTHERWISE SPECIFIED:</text>
<text x="242.9" y="242.1">DIMENSIONS IN [ ] ARE METRIC</text>
<text x="242.9" y="244.4">REMOVE BURRS &amp; SHARP EDGES</text>
<text x="242.9" y="246.7">MACHINE FINISH: 125 MICRO</text>
</g>
<g font-size="1.7">
<text x="274.8" y="236.1">THIRD ANGLE PROJ</text>
<text x="292" y="236.1">JOB NO.</text>
<text x="328.5" y="236.1">MODEL</text>
<text x="274.8" y="242.5">CUSTOMER</text>
<text x="274.8" y="247.8">CUSTOMER PROJECT</text>
<text x="274.8" y="253.1">ESTIMATED DRY WEIGHT (LBS)</text>
<text x="274.8" y="258.3">DRAWN BY</text>
<text x="274.8" y="263.6">CHECKED BY</text>
<text x="302.2" y="263.6">DATE</text>
<text x="302.2" y="258.3">DATE</text>
<text x="328.2" y="258.3">STATUS</text>
</g>
</svg>
